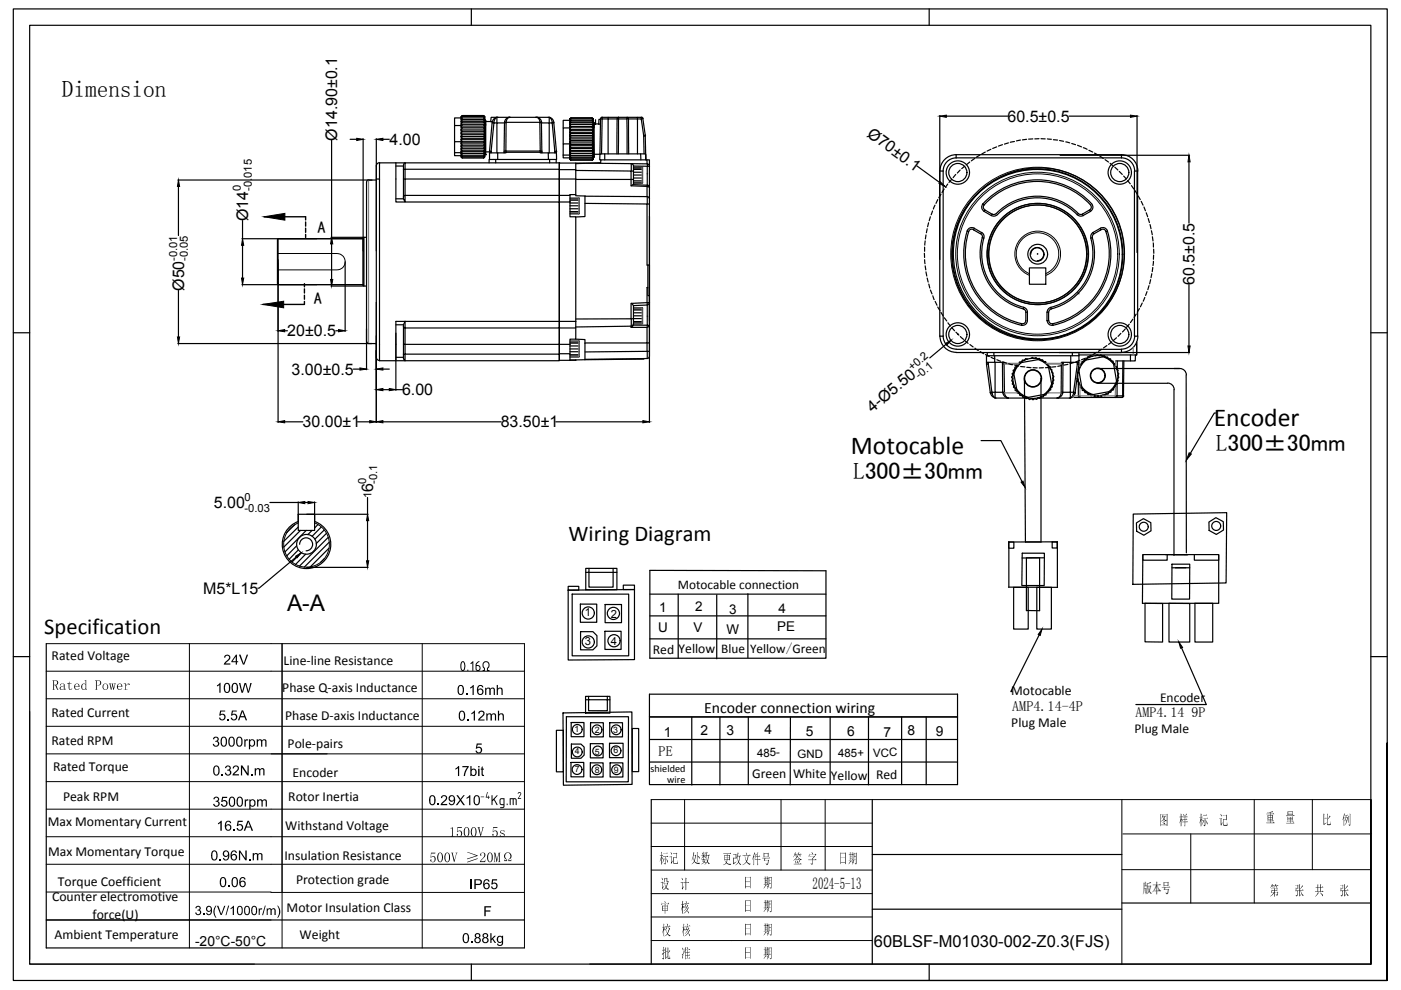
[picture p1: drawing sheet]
<svg xmlns="http://www.w3.org/2000/svg" width="297mm" height="210mm" viewBox="0 0 297 210" stroke-linecap="round" stroke-linejoin="round" font-family="sans-serif">
<!-- layer: 0 -->
<g fill="none" stroke="#000" stroke-width=".25">
<path d="M6.3 5.4h284.3v199h-284.3zM99.9 1.9v3.5M197 1.9v3.5M37.7 38.2h42.1M37.8 39.5v10.4M70.3 29.7v20.6M74.2 29.5h1.4M77 29.4v31.1l.7 .1M77.7 38.6v33.8M78.2 38.1l-.4 .4M79.8 29.4v23.8M80.5 38v38.5h3.4v-3.5"/>
<path d="M80.5 38h-.7v35M80.5 34.5a.7 .7 0 0 0-.7 .7M81.2 29.5h1.3M83.9 34.5h-3.4v3.5M83.9 34.5v8.3h34.7v25.3h3.5M83.9 34.5h2l-.4 .5v.9M83.9 35.2h1.6M96.4 32.4v.6h1.4M96.4 32.4h1.4M97.8 28.9l.2 .4-.2 .3zM97.8 28.2l.2 .4-.2 .3zM97.8 29.6l.2 .4-.2 .3z"/>
<path d="M97.8 27.5l.2 .3-.2 .4zM97.8 30h-1.4v2.4M97.8 30.3l.2 .5-.2 .2zM97.8 27.5l.2-.4h4.5l.3 .4M97.8 26.6h-1.4v3.4M97.8 31l.2 .4-.2 .2zM97.8 26.9l.2-.4h4.5l.3 .4M97.8 31.6l.2 .4-.2 .1zM97.8 25h-1.4v1.6M97.8 32.1l.2 .4h-.2zM97.8 25.8l.2-.4h4.5l.3 .4M97.8 32.5l.2 .4h-.2z"/>
<path d="M97.8 25h.2l-.2 .4zM97.8 32.9l.2 .4-.2-.2zM97.8 24.8l.2-.1-.2 .3zM97.8 33.1v.2h5v-.2M97.8 33.3l.2 .2h4.5M97.8 33.3h.1M97.8 33.3l.2 .2M97.8 29.6h5M97.8 28.9h5M97.8 28.2h5M97.8 27.5h5M97.8 31h5"/>
<path d="M97.8 26.9h5M97.8 31.6h5M97.8 26.3h5M97.8 32.1h5M97.8 25.8h5M97.8 32.5h5M97.8 25.4h5M98 30h4.5l.3 .3h-5M98 27.1l-.2-.2v.6M98 26.5l-.2-.2v.6M98 25.9l-.2-.1v.5M98 25.4h-.2v.4"/>
<path d="M98 25h4.5l.3 .4M98 29.3h4.5M98 28.6h4.5M98 27.8h4.5M98 30.8h4.5M98 31.4h4.5M98 32h4.5M98 32.5h4.5M98 33.3h4.5M98 24.7h4.5M102.5 30l.3-.4v.7M102.5 27.1l.3-.2v.6"/>
<path d="M102.5 26.5l.3-.2v.6M102.5 25.9l.3-.1v.5zM102.5 25.9h-4.5l-.2 .4M102.5 25.4h.3v.4M102.5 25h.3v.4M102.5 24.7l.3 .1v.2zM102.5 24.5l.3 .3-.3-.3h-4.5l-.2 .3M102.6 24.5l.2 .3-.3-.3h-4.5l-.2 .3M102.6 33.5l.2-.2zM102.8 25.9l.1 6.9-.1-5.9M102.8 28.9v.7l-.3-.3zM102.8 28.2v.7l-.3-.3z"/>
<path d="M102.8 27.5v.7l-.3-.4zM102.8 30.3v.7l-.3-.2zM102.8 31v.6l-.3-.2zM102.8 31.6v.5l-.3-.1zM102.8 32.1v.4h-.3zM102.8 32.5l-.3 .4h-4.5M102.8 32.5v.4h-.3M102.8 32.9v.2l-.3 .2zM102.8 25.3l.1 .3M102.9 25.6v7.2l-.2-.3M102.9 25.5h.1M102.9 32.8h.1"/>
<path d="M103 32.2h.8M103 25.8h1M103 25.6v1M103.8 32.2v.2M103.8 32v.2M104.1 32.2v.2M104.4 26l-.6 6.1h.4v.1h-.4M104.4 26l.3 .1-.3-.1M105.1 33.8v.7M105.2 24.9h.4h-1.5l-.1 .9h.4M105.2 24.9h.1M105.3 24.9a1.21 1.21 0 0 0-.9 1"/>
<path d="M105.3 24.9a1.18 1.18 0 0 0-.6 1M105.5 32.4h-1.7v1.4M105.5 32.4v1.4M107 26.1h-1.6v6.3M107 26.1l-.1 6.3M107 25.9h.3M107.3 32v.3h-.4M107.3 32h-.4M107.3 26v6M107.3 25.9h7.2M107.3 26l-.3 .1M107.9 24.9h.2h-2.7v1.2h-.7l-.6 6"/>
<path d="M108 24.9a1.25 1.25 0 0 0-.7 1.1M108 24.9a1.14 1.14 0 0 0-1 1.1M113.6 24.9h.2M113.6 24.9h-5.6M113.6 24.9h.3M113.6 24.9h2.8v1.2h.7l.5 6.3M114.5 26v6h-7.2M114.5 26l.3 .1M114.5 25.9h.3M114.5 26v-.1a1.14 1.14 0 0 0-.7-1 1.17 1.17 0 0 1 1 1.1M114.5 32.3v.1h1.7M114.5 32.3l-9 .1"/>
<path d="M114.6 32.3h.3M114.8 26.1h1.6v6.3M114.8 26.1l.1 6.3M114.9 32h-.3l-.1 .3M116.2 24.9h.3M116.2 32.4h1.8v1.4h-1.7zM116.3 33.8h-12.6v.7M116.5 33.8v.7M117.1 25.9a1.18 1.18 0 0 0-.6-1h.1a1.21 1.21 0 0 1 .8 1M117.4 26h-.3h.3l.6 6.1h-.3M117.6 32.2h.4M117.9 33.8v.7"/>
<path d="M118 32.2v.2M118 32v.2M118.6 34.5h-32.7v1.4h-.4v2.1M118.6 34.5v1.4M118.6 34.5v.1M118.6 38v3.5M118.6 38v-2h3.5v2M118.6 36v-1.4h3.5v1.4M118.6 38h3.5M118.6 38v3.4M119.4 32.9v.6h1.4M119.4 32.9h1.4"/>
<path d="M120.8 29.4l.3 .4-.3 .3zM120.8 28.7l.3 .4-.3 .3zM120.8 28.1l.3 .2-.3 .4zM120.8 30.5h-1.4v2.4M120.8 30.8l.3 .4-.3 .3zM120.8 27.1h-1.4v3.4M120.8 31.5l.3 .4-.3 .2zM120.8 27.4l.3-.4h4.4l.3 .4M120.8 32.1l.3 .4-.3 .1zM120.8 25.5h-1.4v1.6M120.8 26.8l.3-.4h4.4l.3 .4M120.8 32.6l.3 .4h-.3z"/>
<path d="M120.8 26.3l.3-.4h4.4l.3 .4M120.8 33l.3 .4h4.4M120.8 33v.4h.3M120.8 33.6v.1h5v-.1M120.8 25.2l.3-.2-.3 .3zM120.8 33.7l.3 .3zM120.8 25.9h5M120.8 26.3h5M120.8 32.1h5M120.8 29.4h5M120.8 28.7h5M120.8 28.1h5"/>
<path d="M120.8 31.5h5M120.8 27.4h5M120.8 26.8h5M120.8 32.6h5M120.8 33h5M121 25l-.2 .2M121.1 29.8h4.4l.3 .3h-5M121.1 30.6l-.3-.5v.7M121.1 27.6l-.3-.2v.7M121.1 27l-.3-.2v.6M121.1 26.4l-.3-.1v.5M121.1 25.9h-.3v.4"/>
<path d="M121.1 25.5l-.3 .1v.3M121.1 33.7l-.3-.1v-.2l.3 .3h4.4M121.1 25.2l-.3 .1v.3l.3-.4h4.4l.3 .4v-.3l-.3-.1M121.1 25h4.5l.2 .2-.3-.2h-4.4l-.3 .2M121.1 32.5h4.4M121.1 29.1h4.4M121.1 28.3h4.4M121.1 31.2h4.4M121.1 31.9h4.4M121.1 34h4.4M122.1 38v3.3h-1.3v.1M122.1 38h11.7v1.4l3.4 .1"/>
<path d="M122.1 36.1l11.7 .2v1.7h.5v1.1M122.1 34.6l15.1 .1v-.8h-9.8v.6l-5.3 .2M125.5 29.8l.3-.4v.7M125.5 30.6h-4.4l-.3 .2h5M125.5 28.3l.3-.2v.6zM125.5 27.6l.3-.2v.7zM125.5 27.6h-4.4l-.3 .5M125.5 27l.3-.2v.6M125.5 26.4l.3-.1v.5M125.5 25.9h.3v.4M125.5 25.5l.3 .1v.3zM125.5 25.5h-4.4l-.3 .4"/>
<path d="M125.5 25l.3 .3zM125.6 33.9l.2-.2zM125.8 33.1l.2 .2M125.8 28.7v.7l-.3-.3zM125.8 30.1v.7l-.3-.2zM125.8 30.8v.7l-.3-.3zM125.8 31.5v.6l-.3-.2zM125.8 32.1v.5l-.3-.1zM125.8 32.6l-.3 .4h-4.4M125.8 32.6v.4h-.3M125.8 33v.4h-.3zM125.8 33.4v.2l-.3 .1z"/>
<path d="M125.8 27.6l.2 5.7M125.8 29l.1 4.3M125.8 25.8l.1 .2M125.9 26l.1 7.3M125.9 26l.1 1.1M126 32.7h1.2M126 26.3h.9M126.3 25.4v1M127.3 25.3h-.3l-.1 1h.4M127.4 33.9h-.2v-1.3h1v1.3M127.7 25.2l-.2 7.4M127.7 24.8l-.4 .4"/>
<path d="M127.7 25.2h-.4l-.1 7.4M128.2 32.6h7.6l.1 1.3M128.9 32.6v-7.4h1.9v7.4M128.9 24.9h-1.2v.3M130.9 25.2h.3M131.1 25.2v7.4M131.1 24.9h1.8v.3M131.1 24.9h-2.2v.3h-1.2M131.1 25.2h1.8M131.1 24.9v.3M131.2 24.9l-.3 .3M132.9 25.2l.1 7.4"/>
<path d="M132.9 25.2h.4M133.3 25.2v7.4M133.3 25.2h1.9v7.4M133.8 36.3h.5v1.7M134.3 35.2l-.1-.3-.4-.2v1.5M134.3 35.2v1.1M134.3 35.2h2.9M134.3 38.3h1.8M134.3 37.7h1.8M134.3 37.1h1.8M134.3 36.5h1.8M134.3 35.9h1.8"/>
<path d="M135.2 24.9h.8v.3M135.8 32.6h1.1v1.3M136 24.8l.3 .3M136.3 25.2l.5 3.5h-.3l-.5-3.5h-.8v-.3h-2.2l.3 .3M136.3 25.2h-.3M136.5 28.9l.1 3.7M136.5 28.9h.3l.1 3.7M136.5 28.7v.1M136.8 28.6v.2M136.9 32.8h.1M136.9 32.8l.1 1.1M137.2 33.9h.5v1.3l-.1-.2-.3-.3v.5"/>
<path d="M137.2 35.2v4.1l-3-.2-.4 .3M137.2 35.2h.5v4.5M137.2 39.5l.1-.3 .2 .1 .2 .4M194.4 35.2l4.8 3.5M199.2 36.3h.8M199.2 24.5v46.8h.8v-35M200.6 24.6h13M200.9 39l-.5 .7M201.8 38l-.6 .7M202.6 37l-.5 .7M202.7 32.8v.7M202.7 33.5h35.1"/>
<path d="M202.7 32.8h35.1M202.7 33.5a2.77 2.77 0 0 0-2.7 2.7M202.7 32.8a3.5 3.5 0 0 0-3.4 3.4M203.6 36.1l-.6 .6M204.6 35.2l-.7 .6M205.6 34.4l-.7 .5M206.7 33.6l-.8 .5M207.8 32.9l-.8 .4M208.9 32.2l-.8 .5M210.1 31.7l-.8 .3M211.3 31.1l-.8 .4M212.5 30.7l-.8 .3"/>
<path d="M213.8 30.3l-.8 .3M215.1 30l-.9 .2M216.4 29.7l-.9 .2M217.7 29.5l-.9 .2M219 29.4l-.9 .1M220.3 29.4h-.9M220.7 29.4h.9M222.1 29.4l.8 .1M223.3 29.6l.9 .1M224.6 29.8l.9 .2M224.8 32.9h27.4M226 30.1l.8 .2"/>
<path d="M226.7 24.6h13M227.2 30.4l.8 .3M228.5 30.8l.8 .3M229.7 31.3l.8 .4M230.9 31.9l.8 .3M232.1 32.5l.7 .4M233.2 33.1l.7 .5M234.3 33.9l.7 .5M235.4 34.6l.6 .6M236.4 35.5l.6 .6M237.3 36.4l.6 .6M237.8 32.8v.7"/>
<path d="M237.8 33.5a2.77 2.77 0 0 1 2.8 2.7M237.8 32.8a3.5 3.5 0 0 1 3.4 3.4M238.2 37.3l.6 .7M239.1 38.3l.5 .7M239.9 39.4l.5 .7M240.5 36.3h.7v35h-.7zM241.1 24.5v29M252.1 34.3v13M51.3 50.6h25.7M51.4 46.8v3.8M51.4 52v7M70.2 50.3h7.5"/>
<path d="M70.3 51.7v7.6M73.2 55.5v14.8M77 50.4l.2-.1v10.3M83.9 42.1h1.6M85.9 41.4v1.4l-.4-.7M85.9 41.4h32.7v28.1h3.5v-1.4M85.9 41.4v-3.4h32.7v-2.1h-32.7v2.1h-.4v4.1M85.9 41.4l-.4 .4M118.6 41.4h2.2v1.4h-2.2zM120.8 42.8v3.2h1.3v22.1M120.8 44.9h1.9M120.8 44.3h1.9"/>
<path d="M120.8 43.6h1.9M120.8 43h1.9M120.8 42.4h1.9M122.1 41.3v.2M122.1 41.5l1.9 .1v4.3l-1.9 .1M124 43.1l13.2 .2v12.9h.5v-12.9h-.5M124.1 41.6l13.1 .1v-2.2l.5 .2v2.5M137.4 56.2v4.8M137.7 42.2l-.1-.3-.4-.2v1.5M137.7 42.2v1.1M137.7 45.9v43.7M196 53.7v.9"/>
<path d="M196 55.1l.1 .8M196 52.4v.9M196.2 51.1l-.1 .9M196.2 56.4l.1 .8M196.3 57.6l.2 .9M196.3 49.8l-.1 .9M196.6 59l.2 .8M196.6 48.5l-.2 .8M196.9 47.2l-.2 .9M197.3 46l-.3 .8M197.7 44.7l-.3 .8M198.2 43.5l-.3 .8"/>
<path d="M198.8 42.3l-.4 .8M199.5 41.2l-.5 .7M200.2 40.1l-.5 .7M205 49l.4 .1M205.1 49a15.5 15.5 0 0 0 11.8 20 1.04 1.04 0 0 0 .9-1v-1.8h-.3v1.8a.94 .94 0 0 1-.9 .7v.3M205.4 49.1a15.3 15.3 0 0 0 11.3 19.5M206.4 48.7l-.6-.1-.4 .5M206.6 48.4a1.04 1.04 0 0 0-1.5 .6M206.6 48.4l1.5 .9-.1 .3-1.6-.9zM208 49.6l.2 .2 .1 .6M208.1 49.3a1.04 1.04 0 0 1 .5 1.2M208.2 50.4l.4 .1a11.9 11.9 0 0 0 8.8 14.8l.4 .5v.4"/>
<path d="M208.3 50.4a12.1 12.1 0 0 0 8.7 15.1M208.4 43.2l.2 .3M208.4 43.2a15.5 15.5 0 0 1 23.2 .3 1.04 1.04 0 0 1-.4 1.3M208.4 43.2a1.04 1.04 0 0 0 .3 1.6M208.7 43.4a15.3 15.3 0 0 1 22.5 0M208.7 43.4l-.2 .6 .3 .5M208.8 44.5l1.5 .9-.1 .3-1.6-.9zM210.4 45.4l.5 .1a12.4 12.4 0 0 1 18 0l.6-.1M218.3 56.8h3.4v3.5h-3.4zM218.6 53.9a1.38 1.38 0 0 1 1.3-1.4 1.38 1.38 0 0 1 1.4 1.4 1.38 1.38 0 0 1-1.4 1.4M219.9 53.8h.1M220 53.8v.1"/>
<path d="M228.4 45.5a11.9 11.9 0 0 0-17.2 .2l-.7 .1-.3-.1M228.4 45.5a1.04 1.04 0 0 0 1.3 .2M228.6 45.3l-.2 .2M229.5 45.4l1.5-.9 .2 .3-1.6 .9zM231.2 43.4l.2 .6-.4 .5M231.7 49.3l1.6-.9 .2 .3-1.6 .9zM231.8 49.3a1.04 1.04 0 0 0-.5 1.2M231.9 49.6l-.2 .2-.1 .6M233.3 48.4a1.04 1.04 0 0 1 1.5 .6M233.5 48.7l.6-.1 .4 .5M234.5 49.1a15.2 15.2 0 0 1-11.5 19.5l-.4-.1-.2-.5M234.8 49l-.3 .1"/>
<path d="M234.8 49a15.6 15.6 0 0 1-11.5 20M240.7 40.4l.4 .8M241.3 41.6l.5 .7M242 42.7l.3 .8M242.6 43.9l.3 .8M243 45.1l.3 .9M243.4 46.3l.3 .9M243.8 47.6l.2 .9M244 59.3l-.3 .9M244.1 48.9l.2 .9M244.2 58l-.2 .9M244.3 50.2l.2 .9"/>
<path d="M244.4 56.7l-.1 .9M244.5 51.5v.9M244.5 55.4v.9M244.6 52.8v.9M244.6 54.1l-.1 .9M2.8 70.6h3.5M37.7 72.8h42.1M37.8 61.6v9.8M51.3 60.4h25.7M59 60.4l-.2-.2v-9.4l.2-.2v39M60.4 70.1h.5M70.2 60.6h6.9"/>
<path d="M71.2 70.1h.6M74.9 78.3h1.4M77.7 69.7v8.7M77.8 72.4l.4 .4M79.8 75.7a.7 .7 0 0 0 .7 .7M79.8 64.1v25.5M81.2 78.3h1.3M83.9 68.9h1.6M83.9 75.8h1.6M85.5 69.2l.4 .3M85.5 75.1h.4v1.4l-.4-.5zM85.5 73v2.1"/>
<path d="M85.9 68.1h32.7v1.4h-32.7zM85.9 69.5v3.5h-.4v-4.2l.4-.7h-2v14.6M118.6 69.5v3.5h-32.7v2.1h32.7v1.4h-34.7M118.6 76.4v-1.4h2.2v1.4M118.6 69.5v5.5M118.6 69.4v.1M118.6 76.4h.1M120.8 73h-2.2v2.1M120.8 73v2M120.8 75.2h1.9M120.8 74.6h1.9M120.8 74h1.9"/>
<path d="M120.8 73.3h1.9M120.8 72.8h1.9M120.8 76.3h1.3M122.1 71.9l1.9 .1v4.3l12.5-.2M122.1 69.5v2.4h-1.3v1.1M122.1 76.3l-3.5 .1M124 76.3h-1.9M133.8 69.4h3.4v3.3h-13.2M133.8 64.3l.5 .5M133.8 67.6v1.5l.3-.1 .2-.4M134.3 68.9l2.9 .1v.4l.4-.2 .1-.3M134.3 64.8v2.8h-.5"/>
<path d="M134.3 68.7l-.1 .4-.4 .3v-.2l-11.7 .1M134.3 68.2h1.8M134.3 67.6v1.1M134.3 67.5h1.8M134.3 67h1.8M134.3 66.3h1.8M134.3 65.7h1.8M137.2 64.2l-3.4 .1v3.3h-11.7M137.2 60.9l.2 .1v1.7h.3v1.5h-.5zM137.2 74.5l-13.1 .1M137.2 76l-13.2 .2M137.2 74.5h.5"/>
<path d="M137.2 64.2v.4M137.2 64.7v4.3h.5v3.7h-.5v1.8M137.2 64.7l-2.9 .1M137.7 64.1l-.2 .5h-.3M137.7 72.7v2.8l-.1 .3-.4 .2v-1.5M196.9 60.2l.2 .9M197.3 61.5l.3 .8M197.8 62.7l.3 .8M198.3 63.9l.4 .8M198.8 65.1l.5 .8M199.3 71.3a3.5 3.5 0 0 0 3.4 3.4M199.5 66.2l.5 .8"/>
<path d="M200 71.3a2.77 2.77 0 0 0 2.7 2.7l35.1 .1M200.2 67.4l.5 .7M200.6 73l-3.5 2.9M201 68.4l.5 .7M201.8 69.5l.6 .6M202.7 70.4l.6 .7M203.1 70.9h.1M203.1 70.8v.1M203.6 71.4l.7 .6M204.6 72.2l.7 .6M205.6 73.1l.7 .5M206.7 73.8l.7 .5"/>
<path d="M207.8 74.5l.8 .5M208.9 75.2l.8 .4M209.2 77.2l.8 6M209.2 77.2v-.3h.3l.1 .2-.4 .1M209.3 74.7v.7M209.5 76.8v.2M209.5 77.2l.8 6h.7v1.2h2.8M210.1 75.8l.8 .3M210.7 74.7v.7M210.9 75.4v1.4h-1.7M210.9 76.8h2l.1 6.5M211 76.8v6.4h1.6"/>
<path d="M211.4 76.3l.8 .3M212.5 76.8l.1 6.4M212.6 77h.3M212.6 77.1l.3 .1M212.6 76.7l.8 .3M213.9 77.1l.8 .2M215 79.2l.6 3.4M215.1 77.4l.9 .2M216.4 77.7l.9 .1M217 65.2l-.1 .3 .3 .1 .3 .6M217.2 76.4l-.4-.1-.2 .4h-.5l-.1 .5h-.4l-.1 .5-.3 .1v.5l-.4 .2 .1 .4M217.2 76.4l-1.3 .9-.9 1.6"/>
<path d="M217.7 77.9l.9 .1M217.8 76.1l-.3-.1-.3 .4M218.6 76l.3-.2 .3 .2 .5-.2 .2 .3M219 78h.9M219.9 76.1l.5-.1 .2 .3h.5l.1 .4h.5l.1 .4M220 76.1l-1.4-.1-1.4 .4M220 76.1l.9 .3 .9 .7M220 76.3l-3.4 .6-1 1-.6 1.3M220 76.2l1.3 .6 1.1 1.1M221.2 78h-.9M221.8 77.1l.4 .1 .1 .4 .4 .2v.4l.3 .2v.4l.3 .3-.1 .4 .3 .3-.3 .4 .3 .4-.3 .3 .1 .4-.3 .3 .1 .4-.4 .2 .1 .5-.4 .1-.1 .5h-.4l-.1 .5h-.5l-.1 .4-.5-.1-.2 .4-.4-.1-.3 .3-.4-.2-.4 .3-.3-.3-.4 .2-.3-.3-.5 .1-.2-.3-.4 .1-.2-.5h-.5l-.1-.4-.4-.1-.1-.4-.4-.1 .1-.5-.4-.2 .1-.4-.4-.3 .1-.4-.2-.3 .2-.4-.3-.3 .3-.4-.1-.4 .3-.3M221.8 77.1a4.3 4.3 0 0 1-1.7 7.2 4.3 4.3 0 0 1-5.1-5.4"/>
<path d="M222 66.2h.3v1.8h-.3zM222 68a1.04 1.04 0 0 0 1.3 1M222.3 77.9l.7 3.4M222.5 77.9l-.9 .1M222.8 65.2l.1 .3M222.8 65.2a11.8 11.8 0 0 0 8.5-14.7l.2-.1a12 12 0 0 1-8.6 15.1M222.8 65.2a1.04 1.04 0 0 0-.8 1M222.9 65.5l-.5 .4v.3M223.2 68.7l.1 .3M223.8 77.8h-.8M224.6 74.7h27.6M225 77h.4"/>
<path d="M225.1 77.5l-.8 .2M225.4 76.8l-.1 6.4M225.4 77.1l-.4 .1M226.4 77.2l-.9 .2M226.9 76.8v6.4h-1.6M227 76.8h-2v6.5M227 75.4v1.4M227.4 74.7v.7h1.4M227.4 75.4h-18.2v1.6M227.7 76.9l-.8 .2M228.4 76.9v.2l.3 .1-.7 6M228.4 77.2l-.8 6h-.7v1.2h-2.8h.3"/>
<path d="M228.4 76.8v.2M228.4 79.7v.1M228.4 76.9h.4M228.5 79h.1M228.5 62l.3 .3M228.6 78.1v.3M228.8 75.4v1.4h-1.8M228.8 74.7v.7M228.8 76.8v.2M228.8 78.6l.5 3.4M228.8 76.5h.1M228.8 75.3h3.7"/>
<path d="M228.8 76.9v.3M228.9 76.4l-.8 .3M230.2 75.9l-.9 .4M230.4 76.3l-1 1-.6 1.3M231.3 75.3l-.8 .4M231.6 75.6l-.4-.2-.2 .4-.5-.1-.1 .4h-.5l-.1 .5-.4 .1-.1 .4-.4 .1 .1 .5-.3 .2M231.7 75.5a4.3 4.3 0 0 0-3.1 4.9M232.3 75.4l.3-.2 .4 .2 .4-.2 .3 .3 .4-.1 .3 .4 .4-.1 .2 .4M232.3 75.4l1.4 .1 1.3 .5M232.3 75.4l-.6 .1M232.5 74.7l-.8 .5M232.6 78.1h17.5h-1.2"/>
<path d="M232.8 75.3h.5M233.5 75.3h7.5M233.6 74.1l-.7 .4M233.8 75.7l-3.4 .6M233.8 75.6l1.3 .6 1 1.1 .6 3.4M234.7 73.3l-.7 .5M235 76.1h.4l.2 .4 .4 .1 .1 .4 .4 .2v.4l.3 .2v.4l.3 .3-.2 .4M235 76l1.3 1.4 .6 1.5M235.7 72.5l-.7 .5M236.5 76.5h3.2M236.7 71.6l-.7 .6M236.9 76.5v1.8"/>
<path d="M236.9 78.9l.3 .3-.2 .4 .2 .4-.3 .3 .2 .4-.3 .3 .1 .4-.4 .2M236.9 78.9l.1 1.4-.5 1.3M237.6 70.7l-.5 .6M237.8 74.1v.6h-35.1M238.1 76.5l-.1 7.4h.2l.1-7.4M238.6 69.8l-.6 .6M239.4 68.7l-.6 .7M239.7 75.3v1.2h1v-1.2M240.2 67.7l-.5 .7M240.6 71.3a2.77 2.77 0 0 1-2.8 2.7M240.9 66.6l-.5 .7M241 72.5v2.8z"/>
<path d="M241.2 71.3a3.5 3.5 0 0 1-3.4 3.4M241.6 65.4l-.5 .8M242.2 64.2l-.4 .9M242.7 63.1l-.3 .8M243.2 61.8l-.3 .8M243.6 60.6l-.2 .8M250.2 78.1a1.38 1.38 0 0 1 1.3 1.4v37.7M252.1 60.4v12.9M290.6 70.6h3.5M60.4 89.4h3.8M75.8 89.4h2.6M81.2 89.4h25"/>
<path d="M81.2 82.6h1.3M83.9 82.6h1.4M117.8 89.4h18.5M208 93.4h4.2l4.5 8.7M210 83.2l.3 .1M210 83.2h.3v.1M210 83.3a1.21 1.21 0 0 0 .9 1M210.3 83.3a1.14 1.14 0 0 0 .7 1l.2 .1M212.6 83.1l.4 .1M212.6 83.2v.1M212.6 83.3h.4M213 83.3a1.18 1.18 0 0 0 .6 1h-.1a1.34 1.34 0 0 1-.9-1"/>
<path d="M213.5 84.4h.3M213.6 84.4h.2M213.8 84.4h3.7M215.6 82.6l1 1 1.4 .6M217.2 80.2l.2 34.7h3.3v-34.7M221.3 83.6l-3.4 .7M223 81.3l-.6 1.3-1 1M224.4 84.4h-3.9M225 83.3a1.18 1.18 0 0 1-.6 1M225 83.3h.4M225.3 83.2a1.25 1.25 0 0 1-.9 1.1M225.3 83.1l-.3 .1"/>
<path d="M227 84.4h-.3M227.4 84.2l.2 .1M227.6 83.2v.1a1.14 1.14 0 0 1-.7 1l.1 .1M227.6 83.2h.4M227.9 83.3a1.21 1.21 0 0 1-.9 1M228 83.2v.1h-.4M228.3 80.2l.2 .2M228.5 80.4l-.1 .4 .3 .3-.1 .4 .4 .3v.4l.4 .1 .1 .5h.4l.1 .5h.4l.3 .4 .4-.1 .2 .4 .5-.2 .3 .3 .3-.2 .4 .3 .4-.3 .3 .2 .3-.3 .5 .1 .2-.3h.4l.2-.4h.4l.2-.4 .4-.1v-.5l.4-.1v-.5M228.6 80.4a4.3 4.3 0 0 0 3.5 3.4 4.3 4.3 0 0 0 4.4-2.2M228.6 81v2.9l.4 .4h-1.4M228.6 83.9h.4v.4h7.5v-.4M229.4 82l1 1 1.3 .6"/>
<path d="M232.6 81.3h15M235.1 83l-3.4 .7M236.8 80.7l-.7 1.3-1 1M236.8 83.9l-.3 .4M236.8 83.9h1.2v.2l-.1 .2h-1.4M236.8 80.9v.4M236.8 81.4v2.5M236.9 83.9h-.4M238.2 83.9l-.3 .4M247.6 81.2a1.38 1.38 0 0 1 1.3 1.4M248.9 82.6v35.2M257.7 87.6h-.2l-5.1 8.5"/>
<path d="M57.2 106.5h6M62.5 111.3l-1.7 1.6M62.8 118.1l-7.9 6.6h-.2M62.9 115.7l-2.1 2.2M63.2 109h3.5v3.5h-3.5zM63.2 111.7l-3.1 3.1M63.2 116.6l-1.9 2M63.2 106.4v4.3M63.3 110.6a5.1 5.1 0 0 0-2.4 7.9 5.1 5.1 0 0 0 8.2 0 5.1 5.1 0 0 0-2.4-7.9M63.5 115.4a1.38 1.38 0 0 1 1.4-1.4 1.38 1.38 0 0 1 1.4 1.4 1.38 1.38 0 0 1-1.4 1.4M63.7 112.5l-3.6 3.5M63.9 117.2l-2 2"/>
<path d="M64.6 106.5h.7M64.8 117.5l-2.2 2.2M64.9 112.5l-4.5 4.5M65 109h13M66.2 112.5l-.9 .9M66.7 106.4v4.3M67.4 111.2l-.7 .8M68.1 111.7l-1.9 2M68.7 112.4l-2 1.9M68.7 118.5l-.7 .7M69.2 113.1l-2.2 2.2M69.6 113.9l-6.1 6.1"/>
<path d="M69.8 116.2l-4 4M69.8 115l-5.3 5.3M77.9 105.5v3.5M77.9 110.4v8.5M213.9 114.9h1.1v1.3h-1.1zM213.9 114.9h10.3v9.6M213.9 114.9v9.6M216.7 117.3h4.7v6.8h-4.8zM221.4 118.3h-4.7M223.1 114.9h1.1v1.3h-1.1zM224.2 114.9v1.4M240.3 109l19.8-.3-.1 14.9-19.8 .3z"/>
<path d="M240.9 110.9l1.5-.9 1.6 .8v1.8l-1.5 .9-1.5-.9zM242.3 117.6h16.1v10.3h-16.2zM242.3 117.6v1.2h5.2v-1.2M247 117.6h4.7M248.5 119.6h3.8l-.1 7.4h-3.8zM248.8 117.6h3.1M253.2 117.6v1.2h5.2v-1.2M256.3 110.7l1.5-.9 1.6 .8v1.8l-1.5 .9-1.5-.8zM2.8 139.2h3.5M9.8 136.5v64.5h101.4M65 120.3h13M120.5 125.1l14-.1v14.9h-14z"/>
<path d="M120.5 124.3h2.2v.8h-2.2zM121.3 126h12v13.1h-12zM123 128.1h3.5v3.8h-3.5zM123.1 133.9h2.6l.9 .9v2.1l-.9 .9h-2.6zM124.2 120.5h6.6v4.5h-6.6zM124.9 121.4h5.1v3.1h-5.1zM124.9 120.5v.9h-.7M128.3 133.8h3.4v3.9h-3.4zM128.3 128.2h3.5v3.8h-3.5zM130 120.5v.9h.8M132.2 124.1h2.3v.9h-2.3zM137.8 120.9l37.3 .1v18.6h-37.3z"/>
<path d="M137.8 126h37.3M137.8 130.6h37.3M137.8 135.5h37.3M143.8 126v13.6M152 126.1v13.6M158.6 125.9v13.6M213.8 124.5h10.4M214.9 124.5h3.1v8.9h-3.1zM217.6 129.4l2.8 .1v-11.2h-2.8v11.2M219.8 124.5h3.1v8.9h-3.1zM220.3 134.6l-6 12h.3M242.8 127.9l3.7 .1v8.1h-3.7z"/>
<path d="M247.8 127.9l4.5 .1v8.1h-4.5zM248.5 120.4h3.8M250.5 137.4l5.3 12h-15M253.4 127.9h3.7v8.2h-3.7zM290.6 139.2h3.5M118 154.8h1.5v8.8h-1.5zM119.4 151.2l14.6-.3v15.4l-14.5 .2zM120.1 152h13.2l-.1 13.8h-13.2zM121.1 153.2h2.7v3h-2.7zM121.1 157.8h2.1l.7 .6v1.7l-.7 .7h-2.1zM124.1 147.6h5.2v3.6h-5.2zM124.8 147.6v.8h4v2.3h-4v-2.3h-.7"/>
<path d="M125.2 157.7h2.7v3h-2.7zM125.2 153.2h2.7v3h-2.7zM128.8 147.6v.8h.5M129.2 157.6h2.9v3h-2.9zM129.3 153.2h2.7v3h-2.7zM134.1 154.5h1.3v9.1h-1.3zM137.7 147.2h65.3v19.2h-65.3zM137.7 152h65.3M137.7 156.8h65.3M146.7 152v14.4M152.6 152v14.4M158.7 152v14.4"/>
<path d="M167.6 152l-.1 14.4M176 151.9v14.4M184.1 152v14.4M191.2 152v14.4M196.4 152v14.4M121.1 161.7h2.7v3h-2.7zM125.2 161.7h2.7v3h-2.7zM129.4 161.7h2.7v3h-2.7zM137.7 161.6h65.3M138.1 169.5v34.9M184.9 169.5v34.9M9.8 195.1h101.4"/>
<path d="M184.9 181.2h53M184.9 192.8h53M237.9 191.5h52.7M55.1 207.9h239v-50.3v50.3h-291.3v-206h291.3v206M99.9 204.4v3.5M125 204.4h165.6v-34.9v34.9M197 204.4v3.5"/>
<circle cx="203.1" cy="36.6" r="1.93"/>
<circle cx="203.1" cy="36.6" r="2.48"/>
<circle cx="237.4" cy="36.6" r="1.93"/>
<circle cx="237.4" cy="36.6" r="2.48"/>
<circle cx="219.9" cy="53.9" r="1.46"/>
<circle cx="219.9" cy="53.9" r="18.1"/>
<circle cx="219.9" cy="53.9" r="18"/>
<circle cx="220" cy="53.9" r="2.1"/>
<circle cx="220.1" cy="53.9" r="10.7"/>
<circle cx="220.1" cy="53.9" r="10.4"/>
<circle cx="220.3" cy="53.7" r="18.1"/>
<circle cx="203.1" cy="70.9" r="1.93"/>
<circle cx="203.1" cy="70.9" r="2.48"/>
<circle cx="232.8" cy="79.6" r="1.59"/>
<circle cx="232.8" cy="79.6" r="1.5"/>
<circle cx="237.4" cy="70.9" r="1.93"/>
<circle cx="237.4" cy="70.9" r="2.48"/>
<circle cx="219" cy="80.2" r="1.84"/>
<circle cx="219" cy="80.2" r="1.76"/>
<circle cx="65" cy="115.4" r="2.1"/>
<circle cx="242.5" cy="111.7" r=".95"/>
<circle cx="257.9" cy="111.5" r=".95"/>
<circle cx="124.7" cy="130" r="1.29"/>
<circle cx="124.7" cy="136.1" r="1.29"/>
<circle cx="130.1" cy="130.1" r="1.29"/>
<circle cx="130.2" cy="135.9" r="1.29"/>
<circle cx="122.4" cy="154.7" r="1.04"/>
<circle cx="122.4" cy="159.4" r="1.04"/>
<circle cx="126.6" cy="154.7" r="1.04"/>
<circle cx="126.7" cy="159.2" r="1.04"/>
<circle cx="130.6" cy="159.2" r="1.04"/>
<circle cx="130.6" cy="154.7" r="1.04"/>
<circle cx="122.4" cy="163.2" r="1.04"/>
<circle cx="126.5" cy="163.2" r="1.04"/>
<circle cx="130.7" cy="163.2" r="1.04"/>
</g>
<path d="M138.1 174.5h46.8M138.1 169.5h152.5M252.5 176.8v14.7M138.1 199.4h17M138.1 194.4h46.8M138.1 189.5h46.8" fill="none" stroke="#000" stroke-width=".21"/>
<!-- layer: EB0 -->
<path d="M138.1 179.5h46.8M145.1 169.5v15M165.6 169.5v15M174.9 169.5v15M237.9 169.5v34.9M238.1 176.8h52.7M265.9 169.5v22M278.2 169.5v14.9M138.1 184.5h46.8M155.1 199.4h29.8M237.9 184.4h52.7" fill="none" stroke="#000" stroke-width=".21"/>
<!-- layer: 0 -->
<g fill="none" stroke="#000" stroke-width=".21">
<path d="M134.3 35.5h1.8M134.3 35.7h1.8M134.3 38.8h1.8M134.3 38.6h1.8M136.2 35.4l.1 .1M136.3 35.5l-.1 3.3M58.8 51v9M59 53.7h12.4a1.74 1.74 0 0 1 1.8 1.8 1.74 1.74 0 0 1-1.8 1.7h-12.4M59.3 50.6h17.7M77 50.4v10.1M120.8 42h1.9M120.8 42.2h1.9"/>
<path d="M120.8 45.2h1.9M122.7 41.9l.1 .1M122.8 42.1v3.2l-2 .1M218.3 58.4a4.8 4.8 0 0 1-2.2-7.5 4.8 4.8 0 0 1 7.8 0 4.8 4.8 0 0 1-2.2 7.5M221.7 58a4.5 4.5 0 0 0 1.8-6.9 4.5 4.5 0 0 0-7.1 0 4.5 4.5 0 0 0 1.9 6.9M59.3 60.4h17.7M120.8 72.3h1.9M120.8 72.5h1.9M120.8 75.7h1.9M120.8 75.5h1.9M122.7 72.2v3.5M134.3 65.3h1.8"/>
<path d="M134.3 65.5h1.8M134.3 68.7h1.8M134.3 68.4h1.8M136.2 65.2l.1 .1M136.3 68.5l-.1 .2M136.3 65.3v3.3M63.3 110.9a4.8 4.8 0 0 0-2.2 7.4 4.8 4.8 0 0 0 7.8 0 4.8 4.8 0 0 0-2.2-7.4"/>
<circle cx="220" cy="53.9" r="18.4"/>
<circle cx="220" cy="53.9" r="17.3"/>
<circle cx="220" cy="53.9" r="17"/>
<circle cx="220" cy="53.9" r="10.7"/>
<circle cx="220" cy="53.9" r="10.4"/>
</g>
<g fill="#000" stroke="#000" stroke-width=".21">
<path d="M37.8 38.2l.3 1.3h-.5zM75.6 29.3l1.4 .2-1.4 .3zM79.8 29.5l1.4-.2v.5zM199.3 38.5l1 1-1.2-.6zM199.2 24.6l1.4-.2v.5zM239.7 24.4l1.4 .2-1.4 .3zM252.1 32.9l.2 1.4h-.4zM51.2 59h.5l-.3 1.4zM51.4 50.6l.3 1.4h-.5zM56 46l4.4-.8v1.5zM70.1 59.3h.5l-.3 1.3zM70.3 50.3l.3 1.4h-.5z"/>
<path d="M37.6 71.4h.5l-.3 1.4zM55.7 64.5l4.4-.6v1.4zM59 70.1l1.4-.2v.4zM71.8 69.9l1.4 .2-1.4 .2zM76.3 78l1.4 .3-1.4 .2zM79.8 78.3l1.4-.3v.5zM200.4 72.8l1.3-.7-1 1.1zM251.9 73.3h.4l-.2 1.4zM59 89.4l1.4-.2v.4zM78.4 89.2l1.4 .2-1.4 .2zM79.8 89.4l1.4-.2v.4zM79.8 82.6l1.4-.2v.4z"/>
<path d="M82.5 82.4l1.4 .2-1.4 .2zM136.3 89.2l1.4 .2-1.4 .2zM252.1 96l.5 .3-1.1 1.3zM62.7 117.9l1.2-.7-.9 1.1zM63.2 106.5l1.4-.2v.5zM65.3 106.3l1.4 .2-1.4 .3zM77.7 118.9h.5l-.3 1.4zM77.9 109l.3 1.4h-.5zM216.5 102.2l.4-.2 .4 1.3zM220.9 133.4l-.4 1.3-.4-.2zM249.9 136.1l.8 1.2-.4 .1z"/>
</g>
<g fill="none" stroke="#000" stroke-width=".21">
<path d="M9.8 136.5h101.4v64.5M40.2 136.5v64.5M59.8 136.5v64.5M89.5 136.5v64.5M6.3 150.8v52.6M9.8 159.8h101.4M9.8 142.3h101.4M9.8 154h101.4M9.8 148.2h101.4M9.8 165.7h101.4M9.8 171.6h101.4M9.8 177.4h101.4"/>
<path d="M9.8 183.2h101.4M9.8 189.1h47.7M9.8 195.1h47.7M57.4 189.2h53.8M6.3 204.4h47.7"/>
</g>
<!-- layer: 0 -->
<g fill="none" stroke="#808080" stroke-width=".25">
<path d="M78.1 38.2v34.6M212.9 77h3.2M212.9 77.2h3M221.8 77h3.2M222.2 77.2h2.8M228.9 76.5v.7M228.9 77.4v.3M236.5 76.5v1.1M240.3 73.6v1.7M213 83.3h2.7M222.2 83.3h2.8M227.5 84.1l.1 .2"/>
<path d="M227.7 83.9h.9M229 81.7v2.2h2.3M231.4 83.9h.4M232.4 83.9h.1M233.1 83.9h.1M236.5 82.1v1.8h-2.8"/>
</g>
<path d="M56 46h8.8v.6M64.8 47.1v.8M64.8 48.4v.9M64.8 49.7v.7M64.5 60.1v.7M64.5 61.2v.9M64.5 62.6v.8M64.5 63.9v.6h-8.8" fill="none" stroke="#000" stroke-width=".3"/>
<path d="M136.1 35.5v3.3M122.7 42v3.4M122.7 72.3v3.4M136.1 65.3v3.4" fill="none" stroke="#808080" stroke-width=".21"/>
<g font-size="5.5">
<text x="257.3" y="90.2">Encoder</text>
<text x="180.4" y="96.3">Motocable</text>
</g>
<g font-size="4.9">
<text x="13.1" y="20.5">Dimension</text>
<text x="257.8" y="95.6">L300±30mm</text>
<text x="180.9" y="101.5">L300±30mm</text>
</g>
<g font-size="4.8">
<text x="120.6" y="114.6">Wiring Diagram</text>
<text x="60.9" y="129.6">A-A</text>
<text x="9.4" y="134.5">Specification</text>
</g>
<g font-size="3.5">
<text x="67.3" y="49.4">A</text>
<text x="66.5" y="64.4">A</text>
<text x="172.3" y="188.5">2024-5-13</text>
<text x="185.3" y="200.7">60BLSF-M01030-002-Z0.3(FJS)</text>
</g>
<g font-size="3.4">
<text x="71.5" y="29.8" transform="rotate(-90 71.5 29.8)">Ø14.90±0.1</text>
<text x="183.7" y="28.8" transform="rotate(36 183.7 28.8)">Ø70±0.1</text>
<text x="213.6" y="25.9">60.5±0.5</text>
<text x="82.6" y="30.7">4.00</text>
<text x="52.6" y="46.8" transform="rotate(-90 52.6 46.8)">Ø14</text>
<text x="39" y="61.7" transform="rotate(-90 39 61.7)">Ø50</text>
<text x="253.3" y="60.4" transform="rotate(-90 253.3 60.4)">60.5±0.5</text>
<text x="60.9" y="71.3">20±0.5</text>
<text x="61.8" y="79.4">3.00±0.5</text>
<text x="85.2" y="83.8">6.00</text>
<text x="185" y="87.5" transform="rotate(-40 185 87.5)">4-Ø5.50</text>
<text x="64.2" y="90.6">30.00±1</text>
<text x="106.2" y="90.6">83.50±1</text>
<text x="45.3" y="107.8">5.00</text>
<text x="79.1" y="104.4" transform="rotate(-90 79.1 104.4)">6</text>
<text x="43.1" y="125.9">M5*L15</text>
</g>
<g font-size="3.3">
<text x="97.4" y="142.3">0.16Ω</text>
<text x="149.3" y="151.1">Encoder connection wiring</text>
</g>
<g font-size="3">
<text x="11" y="146.3">Rated Power</text>
<text x="214.6" y="150.7">AMP4.14-4P</text>
<text x="240.8" y="152.1">AMP4.14 9P</text>
<text x="139.6" y="160.3">PE</text>
<text x="95.2" y="177.4">1500V 5s</text>
<text x="245.7" y="174.9">图 样 标 记</text>
<text x="268.3" y="174.4">重 量</text>
<text x="280.3" y="174.9">比 例</text>
<text x="91" y="182.8">500V ≥20MΩ</text>
<text x="139.8" y="183">标记</text>
<text x="146.5" y="183">处数</text>
<text x="153.2" y="183.2">更改文件号</text>
<text x="168.1" y="183.1">签 字</text>
<text x="177.7" y="183">日期</text>
<text x="140" y="188.5">设 计</text>
<text x="157.6" y="188.2">日 期</text>
<text x="242.3" y="189.3">版本号</text>
<text x="269.2" y="189.9">第</text>
<text x="274.2" y="189.9">张 共</text>
<text x="283" y="189.9">张</text>
<text x="140" y="193.4">审 核</text>
<text x="157.6" y="193.2">日 期</text>
<text x="140.2" y="203.2">批 准</text>
<text x="140.3" y="198.2">校 核</text>
<text x="157.6" y="203.1">日 期</text>
<text x="157.6" y="198.1">日 期</text>
</g>
<g font-size="2.9">
<text x="11" y="140">Rated Voltage</text>
<text x="47.4" y="140.9">24V</text>
<text x="60.1" y="140.9">Line-line Resistance</text>
<text x="138.4" y="138.6">Red</text>
<text x="143.9" y="138.5">Yellow</text>
<text x="45.7" y="146.9">100W</text>
<text x="59.8" y="146.8">Phase Q-axis Inductance</text>
<text x="96.9" y="147.3">0.16mh</text>
<text x="214.4" y="147.3">Motocable</text>
<text x="245.9" y="148.7">Encoder</text>
<text x="10.9" y="152">Rated Current</text>
<text x="46.3" y="152.7">5.5A</text>
<text x="60.4" y="152.7">Phase D-axis Inductance</text>
<text x="97.1" y="152.8">0.12mh</text>
<text x="148.5" y="155.8">2</text>
<text x="154" y="155.9">3</text>
<text x="162.1" y="155.7">4</text>
<text x="170.9" y="156">5</text>
<text x="192.4" y="155.9">8</text>
<text x="214.4" y="154.1">Plug Male</text>
<text x="240.6" y="155.4">Plug Male</text>
<text x="10.9" y="157.9">Rated RPM</text>
<text x="45" y="158.3">3000rpm</text>
<text x="61" y="158.6">Pole-pairs</text>
<text x="100.7" y="159.7">5</text>
<text x="140.7" y="156.2">1</text>
<text x="179.6" y="156.1">6</text>
<text x="187.4" y="156.2">7</text>
<text x="198.4" y="156.1">9</text>
<text x="11.2" y="163.5">Rated Torque</text>
<text x="45.1" y="164.4">0.32N.m</text>
<text x="62" y="164.7">Encoder</text>
<text x="96.3" y="164.5">17bit</text>
<text x="159.5" y="165">Green</text>
<text x="168.1" y="165">White</text>
<text x="176.2" y="165.4">Yellow</text>
<text x="185.7" y="165.2">Red</text>
<text x="13.4" y="169.8">Peak RPM</text>
<text x="45.1" y="171">3500rpm</text>
<text x="61.1" y="169.9">Rotor Inertia</text>
<text x="90.8" y="170.7">0.29X10 Kg.m</text>
<text x="10.1" y="175.2">Max Momentary Current</text>
<text x="45.9" y="176.1">16.5A</text>
<text x="60.5" y="175.9">Withstand Voltage</text>
<text x="10.2" y="181.5">Max Momentary Torque</text>
<text x="44.6" y="182.4">0.96N.m</text>
<text x="60.3" y="182.4">Insulation Resistance</text>
<text x="11" y="191.1">Counter electromotive</text>
<text x="12.3" y="187.8">Torque Coefficient</text>
<text x="46.5" y="188.1">0.06</text>
<text x="62.8" y="187.4">Protection grade</text>
<text x="99.5" y="188.5">IP65</text>
<text x="19.6" y="194.9">force(U)</text>
<text x="60.8" y="193.4">Motor Insulation Class</text>
<text x="102.5" y="194.3">F</text>
<text x="11.5" y="199">Ambient Temperature</text>
<text x="41.3" y="200.6">-20°C-50°C</text>
<text x="63.5" y="199.1">Weight</text>
<text x="97.9" y="199.9">0.88kg</text>
</g>
<g font-size="2.8">
<text x="143.7" y="124.9">Motocable connection</text>
<text x="139.7" y="129.8">1</text>
<text x="147.4" y="129.6">2</text>
<text x="154.6" y="130.1">3</text>
<text x="165" y="129.9">4</text>
<text x="139.5" y="134">U</text>
<text x="147" y="134.1">V</text>
<text x="154" y="134.5">W</text>
<text x="164.8" y="133.7">PE</text>
<text x="152.9" y="138.4">Blue</text>
<text x="159" y="138.5">Yellow/Green</text>
</g>
<text font-size="2.7" x="41.3" y="194">3.9(V/1000r/m)</text>
<g font-size="2.4">
<text x="51.1" y="40.5" transform="rotate(-90 51.1 40.5)">0</text>
<text x="53.4" y="40.5" transform="rotate(-90 53.4 40.5)">-0.015</text>
<text x="37.5" y="55.3" transform="rotate(-90 37.5 55.3)">-0.01</text>
<text x="39.8" y="55.3" transform="rotate(-90 39.8 55.3)">-0.05</text>
<text x="193.4" y="78.6" transform="rotate(-40 193.4 78.6)">+0.2</text>
<text x="194.9" y="80.3" transform="rotate(-40 194.9 80.3)">-0.1</text>
<text x="51.8" y="106.2">0</text>
<text x="77.6" y="102.6" transform="rotate(-90 77.6 102.6)">0</text>
<text x="78.8" y="105.7" transform="rotate(-90 78.8 105.7)">1</text>
<text x="80" y="102.6" transform="rotate(-90 80 102.6)">-0.1</text>
<text x="51.8" y="108.6">-0.03</text>
<text x="124" y="130.7">1</text>
<text x="129.5" y="131">2</text>
<text x="124" y="136.7">3</text>
<text x="129.5" y="136.8">4</text>
<text x="160.5" y="160.4" transform="rotate(-1 160.5 160.4)">485-</text>
<text x="169.1" y="160.7" transform="rotate(-1 169.1 160.7)">GND</text>
<text x="177.7" y="160.5" transform="rotate(-1 177.7 160.5)">485+</text>
<text x="185.1" y="160.4" transform="rotate(-1 185.1 160.4)">VCC</text>
</g>
<g font-size="2.3">
<text x="101.8" y="169.4">-4</text>
<text x="109.6" y="169.4">2</text>
</g>
<g font-size="2.2">
<text x="137.9" y="163.7" transform="rotate(-1 137.9 163.7)">shielded</text>
<text x="141.5" y="166" transform="rotate(-1 141.5 166)">wire</text>
</g>
<g font-size="1.9">
<text x="121.8" y="155.2">1</text>
<text x="126.1" y="155.4">2</text>
<text x="130" y="155.3">3</text>
<text x="121.9" y="159.9">4</text>
<text x="126.1" y="160">5</text>
<text x="130.1" y="159.7">6</text>
<text x="121.9" y="163.7">7</text>
<text x="126.1" y="163.9">8</text>
<text x="130.1" y="163.8">9</text>
</g>
</svg>
